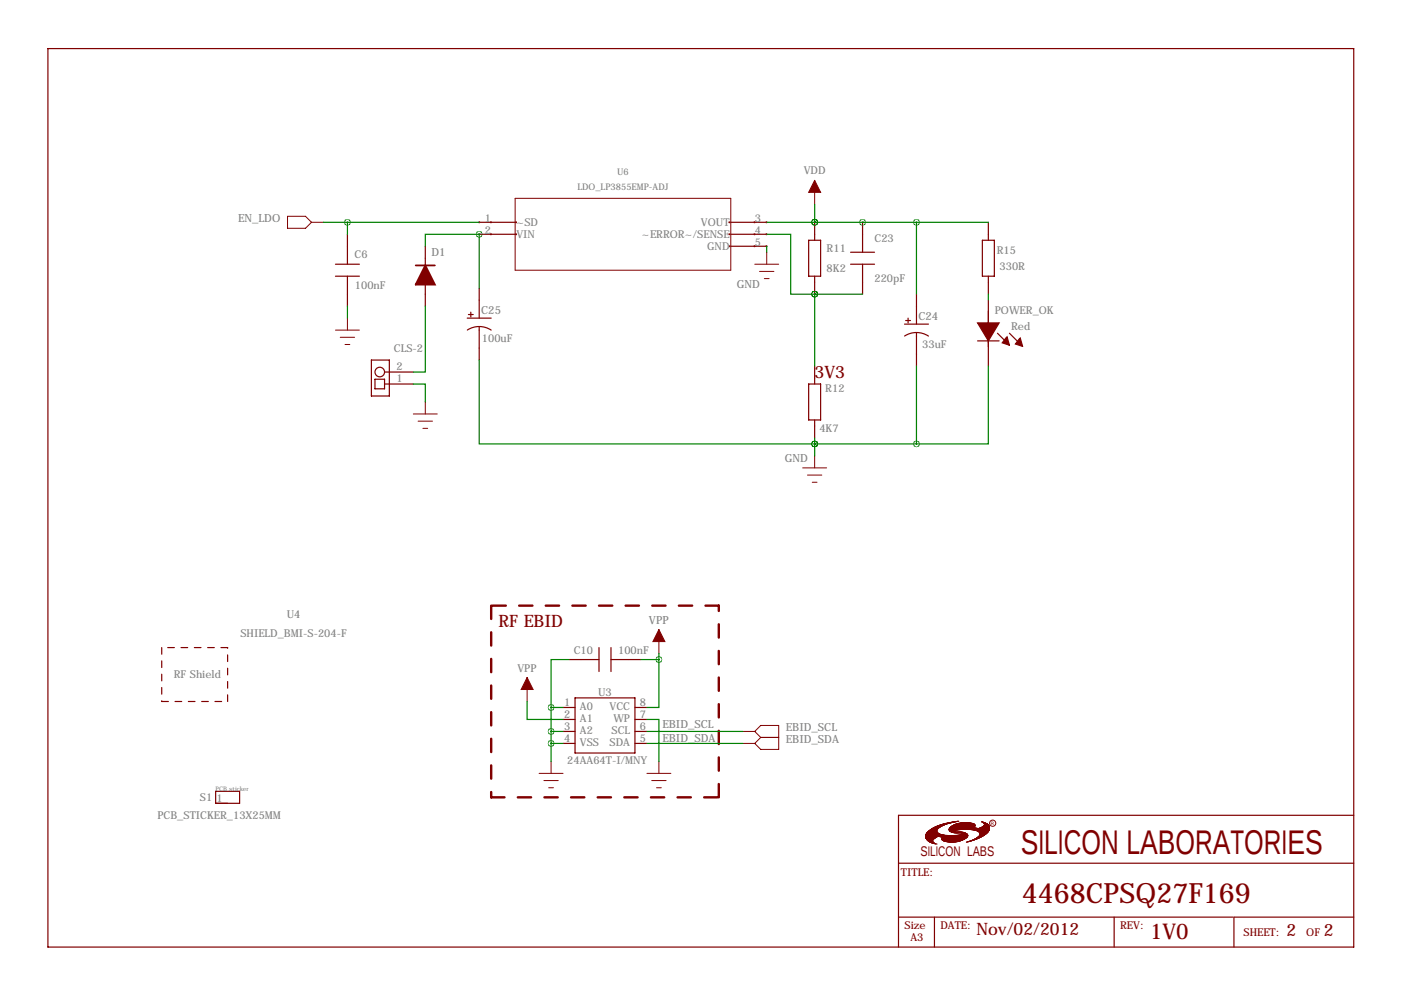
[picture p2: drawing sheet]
<svg xmlns="http://www.w3.org/2000/svg" width="297mm" height="211mm" viewBox="0 0 297 211" stroke-linecap="round" stroke-linejoin="round" font-family="sans-serif">
<g fill="none" stroke="#800000" stroke-width=".21">
<path d="M172.7 38.2v5.1M61 45.9h3.8l1.2 1.2-1.2 1.3h-3.8zM66 47.1h2.6M109.2 42.1h45.7v15.2h-45.7zM160 56h5.1M161 57.5h3.1M162.1 59.1h1M162.6 53.5v2.5M71.1 70h5.1M72.1 71.5h3.1M73.2 73h1M73.7 67.5v2.5"/>
<path d="M87.6 87.8h5.1M88.6 89.3h3.1M89.7 90.8h1M90.2 85.2v2.6M170.2 99.2h5.1M172.7 96.7v2.5M171.2 100.7h3M172.2 102.2h1M139.7 133.5v5.1M111.8 143.7v5M157.5 157.6h2.5M157.5 155.1h2.5"/>
<path d="M160 155.1l1.3-1.3h3.8v5.1h-3.8l-1.3-1.3M160 155.1l1.3 1.3M161.3 156.4h3.8M161.3 156.4l-1.3 1.2M114.3 164h5.1M115.3 165.5h3.1M116.3 167h1M116.8 161.4v2.6M137.2 164h5M138.2 165.5h3M139.2 167h1M139.7 161.4v2.6"/>
<path d="M196.2 177.2h9M196.2 177.3h9M196.2 177.3h2.7M196.3 177h3.8M196.3 177.1h4M196.3 177.1h4.7M196.3 177.2h8.9M196.3 177.5h2.3M196.3 177.5h2.2M196.3 177.6h2.1M196.3 177.6h2M196.3 177.7h2"/>
<path d="M196.3 176.9h3.1M196.3 176.9h3.2M196.3 177h3.4M196.3 177.7h1.9M196.3 177.8h1.8M196.4 176.8h2.7M196.4 176.8h2.8M196.4 177.8h1.7M196.4 176.7h2.5M196.4 176.7h2.6M196.4 177.9h1.6M196.4 177.9h1.5"/>
<path d="M196.5 176.6h2.4M196.5 178h1.4M196.5 176.6h2.3M196.5 178h1.3M196.6 176.5h2.1M196.6 178.1h1.2M196.7 176.4h2M196.7 178.2h1.1M196.7 176.4h1.9M196.7 178.2h1M196.8 176.3h1.8M196.8 178.3h.9"/>
<path d="M196.9 176.2h1.7M196.9 178.4h.9M197 176.1h1.6M197 178.4h.8M197.1 176.1h1.5M197.1 178.5h.7M197.2 176h1.4M197.2 178.6h.6M197.2 176h1.5M197.3 178.6l.6 .1M197.3 175.9h1.4M197.4 175.9h1.3"/>
<path d="M197.4 175.8h1.4M197.5 175.8h1.3M197.5 178.7h.5M197.6 175.7h1.3M197.7 175.7h1.2M197.7 178.8h.4M197.8 175.6h1.2M197.8 178.8h.4M197.9 175.6h1.1M197.9 175.5h1.2M198 175.5h1.2M198 178.9h.3"/>
<path d="M198.1 175.4h1.1M198.2 175.4h1.1M198.2 178.9h.3M198.3 175.3h1.1M198.5 179h.1M198.5 175.2h1M198.6 175.2h1M198.7 175.1h1M198.8 177.4h-2.6M198.8 175.1h1M198.9 175h1M199 177.3h6.1"/>
<path d="M199.2 177.4h5.9M199.4 174.9h.9M199.5 174.8h.9M199.6 177.5h5.4M199.7 174.8h.8M199.7 177.8h4.9M199.7 177.9h4.8M199.7 177.9h4.7M199.7 178h4.6M199.7 177.8h5M199.7 178h4.5M199.7 178.1h4.4"/>
<path d="M199.8 177.7h4.9M199.8 178.1h4.2M199.8 177.5h5.2M199.8 177.7h5M199.9 174.7h.8M199.9 177.6h5M199.9 178.2h4M200 178.2h3.8M200.1 174.7h.7M200.1 178.3h3.5M200.2 174.9l-1.1 .1M200.2 174.6h.8"/>
<path d="M200.2 178.3h3.3M200.4 174.6h.8M200.4 178.4h2.9M200.6 178.4h2.4M200.7 174.5h.7M200.9 174.5h.7M200.9 178.5h1.8M201.2 174.4h.6M201.2 175.8h8.6M201.2 175.9h8.6M201.2 175.9h2.5M201.2 176h1.9"/>
<path d="M201.3 175.7h8.5M201.3 175.8h8.5M201.3 176h1.4M201.3 176.1h1.1M201.3 175.6h5.9M201.3 176.1h.8M201.3 176.2h.7M201.3 178.6h1M201.4 175.5h5.2M201.4 175.6h5.5M201.4 174.4h.6M201.4 175.5h4.9"/>
<path d="M201.4 176.3h.7M201.5 175.4h4.9M201.5 175.4h5M201.5 176.3h.8M201.6 174.3h.6M201.6 175.3h5M201.6 176.4h1M201.7 175.2h5M201.7 176.4h2.3M201.8 175.1h4.9M201.9 175.1h4.8M201.9 176.5h2.4"/>
<path d="M201.9 174.3h.6M202 175h4.7M202 176.5h2.4M202.1 175h4.6M202.2 174.2h.5M202.2 176.6h2.4M202.3 174.9h4.4M202.4 174.8h4.3M202.4 177.1h2.8M202.5 174.2h.5M202.5 174.8h4.1M202.6 174.7h4"/>
<path d="M202.7 176.6h.4M202.7 174.7h3.8M202.8 174.1h.5M202.9 174.6h3.5M203 174.6h3.3M203 177.1h2.2M203.4 174.5h2.6M203.5 177h1.7M203.7 174.5h2M203.7 176.6h1M203.8 177h1.3M204 174.4h1.4"/>
<path d="M204 176.7h.8M204.1 176.9h1M204.2 176.7h.7M204.3 176.9h.8M204.4 176.8h.6M204.5 176.8h.5M204.9 178.6h.1M205 178.5h.2M205.2 178.4h.2M205.4 178.4h.2M205.5 178.3h.3M205.7 178.3h.2"/>
<path d="M205.8 175.9h4M205.8 178.2h.3M206 178.2h.3M206.1 178.1h.3M206.2 176h3.6M206.2 178.1h.4M206.3 178h.4M206.5 178h.4M206.6 177.9h.4M206.6 176h3.1M206.7 177.9h.4M206.8 177.8h.4"/>
<path d="M206.8 176.1h2.9M206.9 177.8h.5M207 177.7h.5M207 176.1h2.7M207 177.7h.6M207.1 177.6h.6M207.2 176.2h2.5M207.2 177.6h.6M207.3 177.5h.6M207.3 177.5h.7M207.4 176.3h2.1M207.5 176.3h2"/>
<path d="M207.5 176.4h2M207.5 177.3h.8M207.6 175.6h2.2M207.6 176.4h1.8M207.6 177.3h.8M207.6 177.2h.8M207.7 176.5h1.7M207.7 176.5h1.6M207.7 177.2h.8M207.7 175.6h2.1M207.7 176.6h1.6M207.7 177.1h.9"/>
<path d="M207.8 176.6h1.4M207.8 177h.9M207.8 177.1h.9M207.8 176.7h1.4M207.8 176.7h1.3M207.8 176.8h1.3M207.8 176.8h1.2M207.8 176.9h1.2M207.8 176.9h1.1M207.8 177h1M207.9 175.5h1.9M208 175.5h1.8"/>
<path d="M208.1 174.2h.1M208.1 175.4h1.7M208.2 174.3h.2M208.2 177.4h-.8M208.2 175.4h1.6M208.3 174.3h.2M208.3 175.3h1.5M208.4 174.4h.3M208.4 175.2h1.4M208.4 174.4h.4M208.5 174.5h.4M208.5 175.1h1.2"/>
<path d="M208.5 174.5h.5M208.6 174.6h.5M208.6 175h1.1M208.6 175h1M208.7 174.6h.5M208.7 174.7h.6M208.7 174.9h.8M208.7 174.7h.7M208.7 174.8h.7M208.7 174.8h.8"/>
<circle cx="101.6" cy="49.7" r=".1"/>
<circle cx="101.6" cy="47.1" r=".1"/>
<circle cx="104.1" cy="49.7" r=".1"/>
<circle cx="104.1" cy="47.1" r=".1"/>
<circle cx="109.4" cy="49.7" r=".1"/>
<circle cx="109.4" cy="47.1" r=".1"/>
<circle cx="154.6" cy="49.7" r=".1"/>
<circle cx="154.6" cy="47.1" r=".1"/>
<circle cx="154.6" cy="52.2" r=".1"/>
<circle cx="160" cy="49.7" r=".1"/>
<circle cx="160" cy="47.1" r=".1"/>
<circle cx="160" cy="52.2" r=".1"/>
<circle cx="162.5" cy="49.7" r=".1"/>
<circle cx="162.5" cy="47.1" r=".1"/>
<circle cx="162.5" cy="52.2" r=".1"/>
<circle cx="210.5" cy="174.5" r=".66"/>
</g>
<g fill="none" stroke="#800000" stroke-width=".25">
<path d="M10.2 10.3h276.8v190.5h-276.8zM71.1 58.6h5.1M71.1 56h5.1M73.7 49.7v6.3M73.7 58.6v6.3M90.2 52.2v4.1M101.6 47.1h7.6M101.6 49.7h7.6M154.9 47.1h7.7M154.9 49.7h7.7M154.9 52.2h7.7M171.4 50.9h2.6v7.7h-2.6z"/>
<path d="M172.7 47.1v3.8M172.7 58.6v3.8M180.3 56h5.1M180.3 53.5h5.1M182.9 47.1v6.4M182.9 56v6.4M208.3 50.9h2.5v7.7h-2.5zM209.5 47.1v3.8M209.5 58.6v3.8M78.7 76.3h3.8v7.7h-3.8zM81.5 78.9h6.1M90.2 60.3v4.6"/>
<path d="M99.1 67.5h5M99.1 70a4.6 4.6 0 0 1 5 0M99.3 66.7h1M99.8 66.2v1M101.6 61.1v6.4M101.6 69.2v7.1M172.7 77.6v3.8M191.8 68.7h5M191.8 71.2a4.6 4.6 0 0 1 5 .1M192 68h1M192.5 67.5v1M194.3 62.4v6.3"/>
<path d="M194.3 70.5v7.1M207.3 72.3h4.5M209.5 63.6v14M211.5 70.7l2.5 2.5M214 70.7l2.6 2.5M79.5 80.4h2v2h-2zM81.5 81.4h6.1M171.4 81.4h2.6v7.6h-2.6zM172.7 89v3.9M120.6 139.8h6.4M127 137.3v5.1M129.5 139.8h6.4"/>
<path d="M129.5 137.3v5.1M119.4 150h2.5M119.4 152.5h2.5M119.4 155.1h2.5M119.4 157.6h2.5M121.9 148h12.7v11.7h-12.7zM134.6 150h2.6M134.6 152.5h2.6M134.6 155.1h2.6M134.6 157.6h2.6M45.7 167.8h5.1v2.5h-5.1zM287 172.9h-96.5v27.9"/>
<path d="M190.5 194.5h70.9M190.5 183h96.5M198.1 194.5v6.3M236.2 194.5v6.3M287 194.5h-25.4v6.3"/>
<circle cx="80.5" cy="78.9" r="1.02"/>
</g>
<path d="M104.1 128.4v40.7M152.4 128.4h-48.3M104.1 169.1h48.3M152.4 169.1v-40.7" fill="none" stroke="#800000" stroke-width=".51" stroke-dasharray="2.8 2.8"/>
<path d="M34.3 137.3v11.4M48.3 137.3h-14M34.3 148.7h14M48.3 148.7v-11.4" fill="none" stroke="#800000" stroke-width=".25" stroke-dasharray="1.4 1.4"/>
<path d="M90.2 56.3l2 4h-4.1z" fill="#800000" stroke="#800000" stroke-width=".38"/>
<path d="M88.1 56.3h4.1" fill="none" stroke="#800000" stroke-width=".38"/>
<g fill="#800000" stroke="#800000" stroke-width=".25">
<path d="M207.3 68.5h2.2v3.8z"/>
<path d="M209.5 68.5h2.3l-2.3 3.8z"/>
<path d="M213.5 71.4l.5 1.8-1.5-.5z"/>
<path d="M216.3 71.7l.5 1.7-1.5-.5z"/>
</g>
<g fill="#800000" stroke="#800000" stroke-width=".21">
<path d="M139.7 133.5l1.3 2.5h-2.6z"/>
<path d="M111.8 143.7l1.2 2.5h-2.5z"/>
<path d="M172.7 38.2l1.3 2.6h-2.6z"/>
</g>
<g fill="none" stroke="#008000" stroke-width=".25">
<path d="M68.6 47.1h33M73.7 47.1v2.6M101.6 49.7h-11.4v2.5M101.6 49.7h.1M101.6 49.7v11.4M162.6 49.7h5v12.7h5.1M162.6 52.2v1.3M162.6 47.1h46.9M172.7 47.1h.1M172.7 43.3v3.8M182.9 47.1h.1M194.3 47.1v15.3"/>
<path d="M73.7 64.9v2.6M90.2 64.9v14h-2.6M101.6 76.3v17.8h71.1M172.7 62.4h.1M172.7 62.4h10.2M172.7 62.4v15.2M194.3 77.6v16.5M209.5 77.6v16.5h-15.2M209.5 62.4v1.2M87.6 81.4h2.6v3.8M172.7 94.1h.1M172.7 92.9v3.8"/>
<path d="M172.7 94.1h21.6M120.6 139.8h-3.8v10.2M135.9 139.8h3.8M139.7 139.8v10.2h-2.5M139.7 138.6v1.2M111.8 148.7v3.8h7.6M116.8 150h2.6M116.8 150v11.4M116.8 155.1h2.6M116.8 157.6h2.6M137.2 152.5h2.5v8.9M137.2 155.1h20.3"/>
<path d="M137.2 157.6h20.3"/>
</g>
<path d="M116.8 155.1a.05 .05 0 0 0 .1 0 .05 .05 0 0 0-.1 0zM116.8 157.6a.05 .05 0 0 0 .1 0 .05 .05 0 0 0-.1 0zM116.8 150a.05 .05 0 0 0 .1 0 .05 .05 0 0 0-.1 0zM172.7 62.4a.05 .05 0 0 0 .1 0 .05 .05 0 0 0-.1 0zM172.7 94.1a.05 .05 0 0 0 .1 0 .05 .05 0 0 0-.1 0zM172.7 62.4a.05 .05 0 0 0 .1 0 .05 .05 0 0 0-.1 0zM172.7 94.1a.05 .05 0 0 0 .1 0 .05 .05 0 0 0-.1 0zM194.3 94.1a.05 .05 0 0 0 .1 0 .05 .05 0 0 0-.1 0zM172.7 47.1a.05 .05 0 0 0 .1 0 .05 .05 0 0 0-.1 0zM182.8 47.1a.05 .05 0 0 0 .1 0 .05 .05 0 0 0-.1 0zM172.7 47.1a.05 .05 0 0 0 .1 0 .05 .05 0 0 0-.1 0zM194.3 47.1a.05 .05 0 0 0 .1 0 .05 .05 0 0 0-.1 0zM73.6 47.1a.05 .05 0 0 0 .1 0 .05 .05 0 0 0-.1 0z" fill="#008000" stroke="#008000" stroke-width="1.3"/>
<text font-size="7.3" fill="#800000" x="216.4" y="181">SILICON LABORATORIES</text>
<text font-size="5.9" fill="#800000" x="216.7" y="191.4">4468CPSQ27F169</text>
<text font-size="4.6" fill="#800000" x="243.8" y="199.1">1V0</text>
<g font-size="3.6" fill="#800000">
<text x="172.7" y="80.2">3V3</text>
<text x="105.7" y="133">RF EBID</text>
<text x="207" y="198.3">Nov/02/2012</text>
<text x="272.8" y="198.5">2</text>
<text x="280.7" y="198.5">2</text>
</g>
<text font-size="3" fill="#800000" x="195.2" y="181.5">SILICON LABS</text>
<g font-size="2.4" fill="#808080">
<text x="50.5" y="47.1">EN_LDO</text>
<text x="91.5" y="54.4">D1</text>
<text x="156.2" y="61.1">GND</text>
<text x="102" y="66.6">C25</text>
<text x="194.7" y="67.8">C24</text>
<text x="166.4" y="97.9">GND</text>
<text x="137.6" y="132.2">VPP</text>
<text x="140.5" y="154.3">EBID_SCL</text>
<text x="166.6" y="155.1">EBID_SCL</text>
<text x="140.5" y="157.4">EBID_SDA</text>
<text x="166.6" y="157.6">EBID_SDA</text>
</g>
<g font-size="2.3" fill="#808080">
<text x="170.4" y="37">VDD</text>
<text x="102.8" y="47.1">1</text>
<text x="109.5" y="47.9">~SD</text>
<text x="148.6" y="47.9">VOUT</text>
<text x="160" y="47.1">3</text>
<text x="102.8" y="49.7">2</text>
<text x="109.5" y="50.5">VIN</text>
<text x="136.1" y="50.5">~ERROR~/SENSE</text>
<text x="149.9" y="53">GND</text>
<text x="160" y="49.7">4</text>
<text x="160" y="52.2">5</text>
<text x="175.3" y="53.5">R11</text>
<text x="185.4" y="51.3">C23</text>
<text x="211.3" y="53.8">R15</text>
<text x="75.2" y="54.8">C6</text>
<text x="175.3" y="57.6">8K2</text>
<text x="185.4" y="59.8">220pF</text>
<text x="211.9" y="57.3">330R</text>
<text x="75.3" y="61.4">100nF</text>
<text x="210.9" y="66.5">POWER_OK</text>
<text x="214.4" y="70">Red</text>
<text x="83.5" y="74.6">CLS-2</text>
<text x="102.2" y="72.5">100uF</text>
<text x="195.6" y="73.8">33uF</text>
<text x="84.1" y="80.9">1</text>
<text x="84.1" y="78.4">2</text>
<text x="175" y="83">R12</text>
<text x="173.7" y="91.6">4K7</text>
<text x="60.8" y="131">U4</text>
<text x="51" y="135.1">SHIELD_BMI-S-204-F</text>
<text x="36.8" y="143.7">RF Shield</text>
<text x="109.7" y="142.4">VPP</text>
<text x="121.6" y="138.6">C10</text>
<text x="131.1" y="138.6">100nF</text>
<text x="119.6" y="149.7">1</text>
<text x="126.8" y="147.5">U3</text>
<text x="135.6" y="149.7">8</text>
<text x="119.6" y="152.3">2</text>
<text x="119.6" y="154.8">3</text>
<text x="122.9" y="150.6">A0</text>
<text x="122.9" y="153.1">A1</text>
<text x="122.9" y="155.6">A2</text>
<text x="129.3" y="150.6">VCC</text>
<text x="129.7" y="155.6">SCL</text>
<text x="130" y="153.1">WP</text>
<text x="135.6" y="154.8">6</text>
<text x="135.6" y="152.3">7</text>
<text x="119.6" y="157.4">4</text>
<text x="122.9" y="158.2">VSS</text>
<text x="129.3" y="158.2">SDA</text>
<text x="135.6" y="157.4">5</text>
<text x="120.3" y="162">24AA64T-I/MNY</text>
<text x="33.4" y="173.7">PCB_STICKER_13X25MM</text>
<text x="42.4" y="169.8">S1</text>
<text x="45.9" y="170.1">1</text>
</g>
<g font-size="2.3" fill="#800000">
<text x="191" y="185.8">TITLE:</text>
<text x="191.8" y="197">Size</text>
<text x="199.4" y="197">DATE:</text>
<text x="237.5" y="197">REV:</text>
<text x="193" y="199.5">A3</text>
<text x="263.7" y="198.5">SHEET:</text>
<text x="277" y="198.5">OF</text>
</g>
<g font-size="1.9" fill="#808080">
<text x="122.4" y="40.2">LDO_LP3855EMP-ADJ</text>
<text x="130.9" y="37">U6</text>
</g>
<text font-size="1.3" fill="#808080" x="45.7" y="167.8">PCB sticker</text>
<text font-size="1" fill="#800000" x="210.1" y="174.8">R</text>
</svg>
